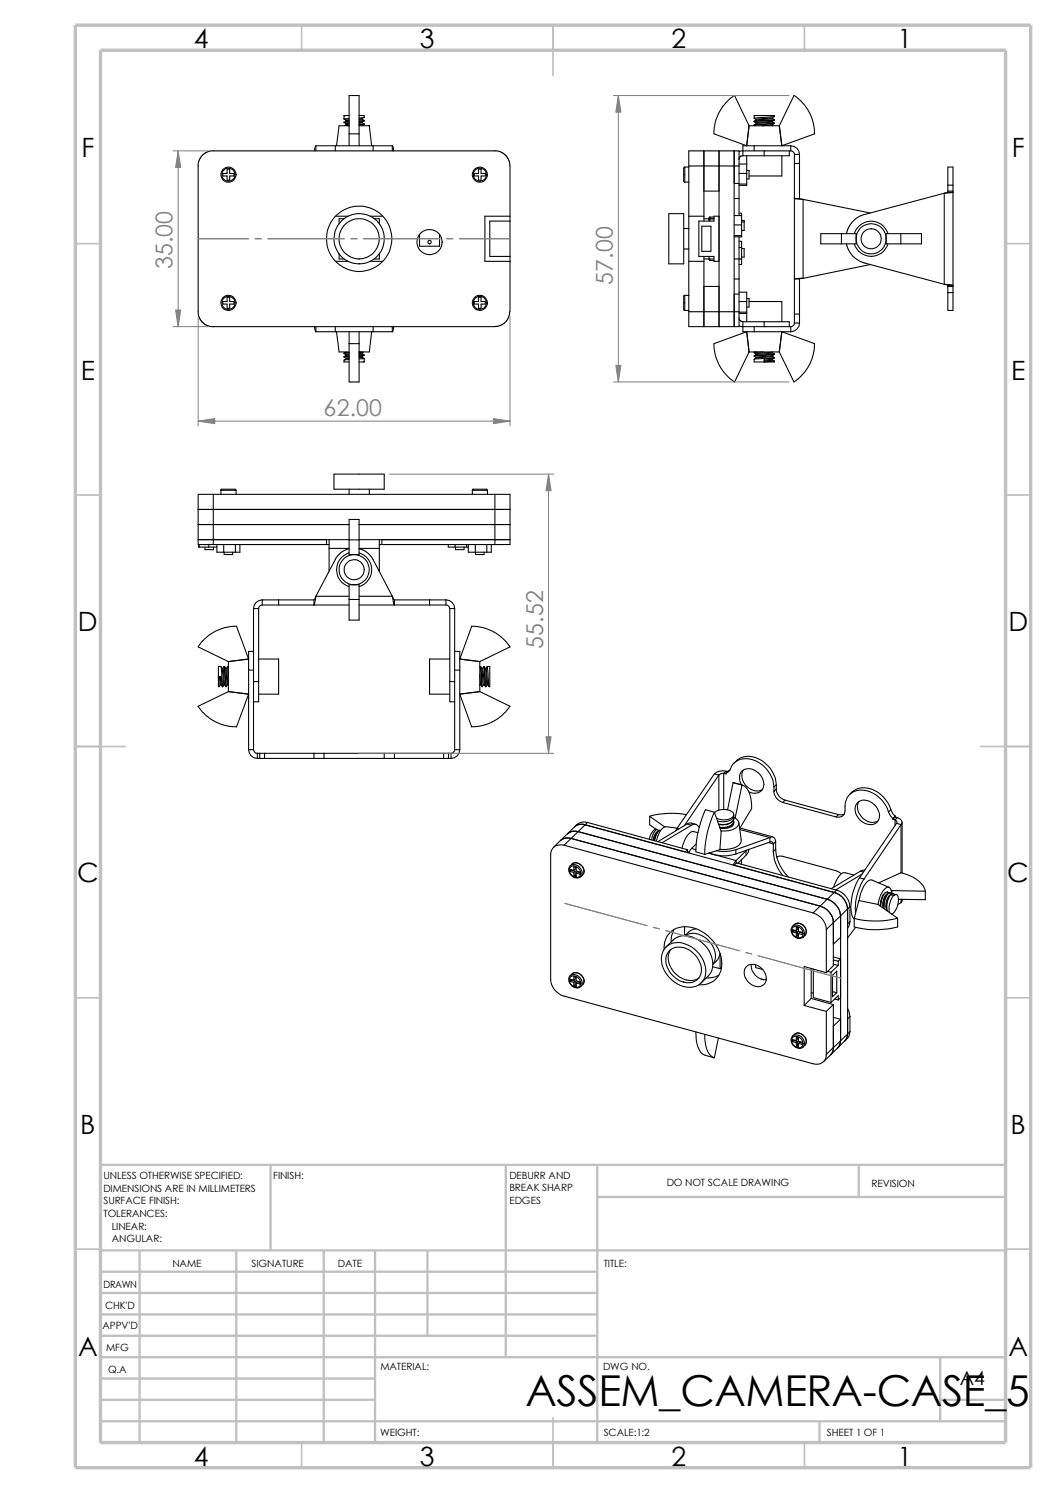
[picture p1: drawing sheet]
<svg xmlns="http://www.w3.org/2000/svg" width="210mm" height="297mm" viewBox="0 0 210 297" stroke-linecap="round" stroke-linejoin="round" font-family="sans-serif">
<g fill="none" stroke="#c0c0c0" stroke-width=".34">
<path d="M60 5v5M110 5v10M160 5v5M15 48.5h5M200 48.5h5M15 98.5h5M200 98.5h5M15 148.5h10M195 148.5h10M15 198.5h5M200 198.5h5M15 248.5h5"/>
<path d="M200 248.5h5M60 287v5M110 282v10M160 287v5"/>
</g>
<g fill="none" stroke="#c0c0c0" stroke-width=".47">
<path d="M53.8 231.7v17.1M100.6 231.7v38.3M118.8 231.7v55.3M118.8 238.1h81.2M170.8 231.7v6.4M200 231.7h-180v55.3M20 248.8h180M20 257.2h98.8M20 253h98.8M27.8 248.8v38.2M47 248.8v38.2M64.4 248.8v38.2"/>
<path d="M74.6 248.8v38.2M85 248.8v16.9M20 265.7h98.8M20 261.5h98.8M20 278.5h54.6M20 274.2h54.6M20 270h180M187 278.5h13M187 270v12.7M20 282.7h180M163 282.7v4.3"/>
</g>
<path d="M15 5h190v287h-190zM20 10h180v277h-180z" fill="none" stroke="#c0c0c0" stroke-width=".68" stroke-linecap="butt"/>
<g fill="none" stroke="#000" stroke-width=".21">
<path d="M157.9 19l2 1.7 1.2 1.9 .7 1.9 .2 2.1-6.5 2.4-.5-4M157.9 19l-2.9 6M39.4 33v29.5l.4 1 .6 .8 1 .6 1 .1M44.3 34.5h.9v-.8h.5v.8h.8v.5h-.8v.9h-.5v-.9h-.9zM62.8 29l-.3 1M62.8 29v1M62.8 29h3.9M66.7 29v1M66.7 29h7.5M68.4 23h.2M68.4 23h1M68.4 23v.7"/>
<path d="M69.4 26.6v-7.6h2v7.6M69.4 23.6l-1 .1 .6 .3M69.4 24.3l-1 .1 .6 .3M69.4 24.7l-.8 .3 .8-.1M69.4 24h-.4l-.4 .3M69.4 23.8l-.6 .1v.2M69.4 24.5l-.6 .1v.2M69.4 24.2l-1 .2M69.4 26.6h2M69.4 26.6v2.4M69.4 25h-.2M69.4 25h-2l-.5 4"/>
<path d="M71.4 25h2M71.4 23h1v.4l-.3 .2v.1M71.4 26.6v2.4M72 23.6l-.6 .1M72 24.3l-.6 .1M72.1 23.7l.3 .3-.3 .3M72.1 24.4l.3 .4M72.1 24.3v.1M72.1 23.7l-.7 .1M72.1 24.4l-.7 .2M72.4 23.4l-1 .1M72.4 24l-1 .2"/>
<path d="M72.4 24l-1 .1M72.4 24.6l-1 .2M72.4 24.8l-.3 .2M72.4 24.8h-1M73.4 25l.5 4M74.2 29v1M74.2 29h3.8M78 29l.3 1M78 29v1M95.2 33.7h.5v.8h.8v.5h-.8v.9h-.5v-.9h-.9v-.5h.9zM98.4 30l1 .1 1 .6 .6 .8 .4 1v29.5M98.4 30h-56.5l-1 .4-.8 .6-.6 1-.1 1"/>
<path d="M136.2 33.2h.8M136.2 36.2h.8M136.2 33.2l-.2 .2v2.7l.2 .1M136.2 33.2v3M137 33h10M137 33v29M137 33v-3h10v3M140 30v14M140 38h3M143 30v35M146 30v35M146 39.5h1"/>
<path d="M146 36.5h1M147 34.5h1.5M147 36.6h1.5M147 32.6h1.5M147 33v3.5M147 36.5v3M147 39.5v3.4M147.7 31l-.5 .1-.3 .7M147.7 31h4.3M148.5 33.9h.5v1.7h-.5M148.5 31v5.9h-1.5M149 25h6"/>
<path d="M149 25l-2.9-6-1.3 .9-1 1.1-.8 1.4-.8 1.9-.2 2.3M149 25l-.5 4-6.5-2.4M150 24.3l.4 .2M150 29h7.3M150 24.1v.1M150 29v1M150 29h-2.3v2M150 24.9l4-.3-.5 .2-1.9 .2M150 23.5l4-.3-.5 .3-3.1 .2M150.4 23.7v.2l-.4 .2M152 30v1M153.6 24.1l-3.1 .3-.5 .4"/>
<path d="M153.6 24.3l.4 .2-3.8 .3h-.2l.1 .2M153.6 23.6l.4 .2-4 .3M153.6 24.1v.2M153.6 24.8v.2M153.6 23.4v.2M153.6 25h.1M153.6 25h-.1M153.6 23.6l-3.2 .3M153.6 24.3l-3.2 .3M154 23.9l-.4 .2M154 23.2v-.2h-4v.5l.4 .2M154 23.8l-.1 .1-3.9 .4"/>
<path d="M154 24.5v.1M155.5 31v4h-6.5M157 30v1h-5M157.3 29a1.73 1.73 0 0 1 1.7 1.7M157.3 30a.72 .72 0 0 1 .7 .7M157.3 30h-9.9l-.4 .2M157.3 29v1M158 39.5l1.7 .2M158 39.5h1M158 30.7v1.8M158 39.5v16M158 32.5h1"/>
<path d="M158 30.7h1M158 32.5v7M159 39.5l.7 .2M159 30.7v1.8M159 32.5v7M159.7 39.7v15.7M159.7 39.7l13.4 2.7M187.8 38.4l-16.7 4.5-.9 .6-1.1 1.1-.5 1-.2 .9M187.8 38.4v18.2M188.5 38.2h1l-1.7 .2M188.5 38.2l-.7 .2M188.5 38v.2"/>
<path d="M188.5 36.8h1M188.5 38h1M188.5 36.8v1.2M188.5 36.8v-3.6h1v3.6M189.5 36.8v1.2M189.5 38v19M44.3 60h.9v-.9h.5v.9h.8v.5h-.8v.8h-.5v-.8h-.9zM66.7 43h2.6M66.7 52h2.6M67.4 50.5v1h1M68.4 43.5h-1v1M73.6 43h2.5"/>
<path d="M73.6 52h2.5M74.4 43.5h1v1M75.4 50.5v1h-1M83.4 46.7v2.3h4v-2.3M95.2 59.1h.5v.9h.8v.5h-.8v.8h-.5v-.8h-.9v-.5h.9zM101.4 43h-5v9h5M101.4 44h-4v7h4M133 42.5h3v10h-3zM136 45.5h1M136 49.5h1M136.2 58.8h.8M136.2 58.8l-.2 .1v2.7l.2 .2"/>
<path d="M136.2 58.8v3M137 43h3M137 52h3M139.6 45h1.8v5h-1.8zM140 51v14M140 43.5h2M140 51.5h2M140 57h3M141 51v.7l.2 .1M141 43.7v.3M141.2 51.5v.3h.8M141.2 43.5v.5"/>
<path d="M141.2 43.2v.3M141.2 43.2h.8M141.2 43.5l-.2 .2M141.2 43.2l-.2 .1v.4M143 43h-1v1h-3v7h3v1h1M146 51.5h1.5M146 46.9h1.5M146 44.7h1.5M146 42.9h1.5M146 55.5h1M146 58.5h1M147 47.1v8.4"/>
<path d="M147 42.4h.5v4.7h-1.5M147 48h.5v4.6h-.5M147 60h1.5M147 58.1h1.5v5.9M147 49.2h.5M147 58.5v3.5M147 55.5v3M147.5 49.4h.5v1.7h-.5M147.5 43.9h.5v.3M147.5 44.2h.5M148 44.2v1.6h-.5M148.5 59.4h.5v1.7h-.5"/>
<path d="M149 60h6.5v4M158 55.5h1M158 55.5v7M159 55.5v7M159.7 55.4l-1.7 .1M159.7 55.4l-.7 .1M167.3 46.5h3v2h-3M167.3 46.5v2M167.3 46.5h-4.1v2h4.1M168.4 48.5l.2 .9 .9 1.4 1.2 1 1.2 .5M169.9 46.5a3.5 3.5 0 0 1 3.3-2.5 3.5 3.5 0 0 1 3.4 2.5M169.9 48.5a3.5 3.5 0 0 0 3.3 2.5 3.5 3.5 0 0 0 3.4-2.5"/>
<path d="M172 52.3l15.8 4.3M173.1 52.6l-13.4 2.8M176.2 47.5h.1M179.2 46.5h4.1v2h-4.1M179.2 46.5h-3v2h3M179.2 46.5v2M187.8 56.6l1.7 .2h-1M187.8 56.6l.7 .2M188.5 57h1M188.5 56.8v.2M188.5 58.2h1M188.5 57v1.2"/>
<path d="M188.5 58.2v3.6h1v-3.6M189.5 57v1.2M62.5 65l.3 1M62.8 65v1M62.8 66h3.9M66.7 65v1M66.7 66h7.5M66.9 66l.5 4h2M68.4 71.7v.3h1M68.4 71h.1M68.8 70.6v.1M68.8 71.2v.2"/>
<path d="M68.8 70.7l-.3 .3 .9-.2M68.8 70l-.3 .2M68.8 71.4l-.3 .2 .9-.1M69.4 68.4v7.6h2v-7.6M69.4 70.2l-1 .2 .4 .2M69.4 70.9l-1 .1 .4 .2M69.4 71.3l-.6 .1M69.4 70.6l-.6 .1M69.4 70.1l-1 .1v.2M69.4 71.2h-.6M69.4 70.4l-.6 .2M69.4 66v2.4"/>
<path d="M69.4 68.4h2M71.4 70.1l.9-.1-.4 .3h-.5M71.4 72h1M71.4 66v2.4M71.9 71l.5 .3-1 .1M71.9 70.3l.5 .3-1 .1M72.1 70.9v.2l-.7 .1M72.1 70.2v.2l-.7 .1M72.2 72h.2M72.3 70.7l-.9 .3M72.4 70.6l-1 .2M72.4 71.3v.7"/>
<path d="M73.4 70h-2h.3M73.9 66l-.5 4M74.2 65v1M74.2 66h3.8M78 65v1M78.3 65l-.3 1M101.4 62l-.2 1.1-.5 .8-.9 .7-1.4 .4h-56M136.2 61.8h.8M137 62h10M142 68.4l6.5-2.4 .5 4-2.9 6-1.7-1.5-1.4-1.9-.8-2zM147 64.9l.4 .1h9.9M147 62.1h1.5"/>
<path d="M147 62.4h1.5M147 62v3h-10v-3M147 63.2l.2 .6 .5 .2M147.7 64v2h2.3M147.7 64h4.3M149 70h6M150 70.2l.4 .2M150 71.5v.5h2M150 66h7.3M150 65v1M150.1 70l-.1 .1M150.4 70.4l-.4 .4 .4 .3"/>
<path d="M150.4 71.1v.1l-.4 .3M150.5 70l-.5 .1M151.8 70l-1.8 .2M152 64v1M152 64h5v1M153.6 70.9l-3.2 .3M153.6 70.2l-3.2 .3M153.6 70.9l.4 .2-4 .4M153.6 70.2l.4 .2-4 .4M153.6 71.6l.4 .2-2 .2M153.6 70.7v.2M153.6 70v.2"/>
<path d="M153.6 71.5l-.1 .2-1.5 .1M153.7 70l-3.3 .4M154 70.5l-.5 .3-3.1 .3M154 71.2l-.4 .3-1.6 .1M154 71.1l-.3 .2-1.7 .1v.6M154 70.4a5.5 5.5 0 0 1-2.5 .3l-1.5 .2M154 71.8v.2h-2M155.5 66l6.5 2.4-.2 2.1-.7 1.9-1.2 1.9-2 1.7-2.9-6zM157.3 65v1M158 64.3a.72 .72 0 0 1-.7 .7M158 62.5v1.8M158 62.5h1"/>
<path d="M158 64.3h1M159 64.3a1.73 1.73 0 0 1-1.7 1.7M159 62.5v1.8M42.4 98.3h-3v10h3M42.4 98.3v10M42.4 98.3h56M46.9 97.5v.8M46.9 97.5l-.1-.2h-2.8l-.1 .2M46.9 97.5h-3v.8M66.4 94.3h10v3h-10zM69.4 97.3v1M73.4 97.3v1"/>
<path d="M93.9 97.5h3M93.9 97.5v.8M96.9 97.5l-.1-.2h-2.8l-.1 .2M96.9 97.5v.8M98.4 98.3v10M98.4 98.3h3v10h-3M39.4 101.3h62M39.4 104.4h30M39.5 108.3v.5h3.6M39.6 108.3v.5M40.8 108.8v.5h1.7v-.5M41.5 108.3v.5"/>
<path d="M42.4 108.3h23M43.1 108.3v1.6h4.6v-1.6M44.5 108.3v1.6M44.6 109.9v.4h1.7v-.4M46.8 108.3v1.6M52.2 119.3a1.73 1.73 0 0 0-1.8 1.8M52.2 119.3v1.1M52.2 119.3h3.2M55.4 119.3h7M55.4 119.3v1.1M62.4 119.3v1.1M62.8 118.6l-.4 1.8"/>
<path d="M62.8 118.6l-.4 .7M62.8 118.6h6.6M64.9 107.4v.9M65.4 109.1h4M65.4 109.1v4.6M65.4 107.4v1.7M69.4 110a3.5 3.5 0 0 0-2.5 3.3 3.5 3.5 0 0 0 2.5 3.4M69.4 107.4v-4.1h2v4.1M69.4 119.3v4.1h2v-4.1M69.4 107.4h-30M69.4 107.4v2.9h2v-2.9M69.4 119.3v-3h2v3"/>
<path d="M69.4 107.4h2M69.4 119.3h2M69.4 109.2l-1.2 .4-1.2 1.2-4.2 7.8M70.4 116.3h.1M71.4 110a3.5 3.5 0 0 1 2.5 3.3 3.5 3.5 0 0 1-2.5 3.4M71.4 109.2l.9 .3 .6 .4 .9 .8 .4 .6M71.4 107.4h30M71.4 118.6h6.6M71.4 109.1h4M74.2 111.3l3.8 7.3M75.4 107.4v1.7M75.4 109.1v4.6"/>
<path d="M75.4 108.3h23M75.9 107.4v.9M78 118.6l.4 1.8M78 118.6l.4 .7M78.4 119.3h7M78.4 119.3v1.1M85.4 119.3v1.1M85.4 119.3h3.3M88.7 119.3a1.73 1.73 0 0 1 1.7 1.8M88.7 119.3v1.1M89.2 108.3v.5h3.9M90.5 108.3v.5"/>
<path d="M90.6 108.8v.5h1.7v-.5M92.8 108.3v.5M93.1 108.3v1.6h4.6v-1.6M94.5 108.3v1.6M94.6 109.9v.4h1.7v-.4M96.8 108.3v1.6M101.4 104.4h-30M40.3 127.4l1.3-1.1 1.5-.8 1.6-.7 2.3-.2 2.4 6.5-4 .5-6-2.9zM43.4 134.6v-2h.5l.4 4 .2-.4M43.4 134.6l.2 2 .2-.4M43.4 134.6h.6l.2 2h.1M43.4 134.6v2h.2"/>
<path d="M43.6 134.6l.2 1.6M43.8 134.6l.1 1.5 .3 .5M43.8 136.2h.2M44 132.6a8.4 8.4 0 0 1 .5 3.5v.1M44.2 133l.2 .1 .3 3.1 .2 .4M44.3 133l.3-.4 .3 3.9 .1 .1M44.5 136.2h.2M44.6 132.6h.1M44.7 132.6l.2 .5 .2 2.7a.67 .67 0 0 1-.1 .8zM44.9 133h.1M45 133l.3-.4 .1 1.8M45 133l.4 3.3"/>
<path d="M45.2 136.2h.2M45.3 132.6h.1M45.4 137.6l4 .5-2.4 6.5-2.4-.3-2-.8-1.7-1.3-1.5-1.7M45.4 132.7v.4M45.4 137.6l-6 2.9M45.4 131.6v6M49.4 136.2h.1M49.4 132.6v.1M49.4 132.9v.2M49.4 133.3v15.8M49.4 133.3h1M50.4 129.6h-1v3.7"/>
<path d="M50.4 121.1v28M50.4 121.1h1M50.4 135.6h1M51.4 135.6v4h-1M51.4 131.1h4v7h-4M51.4 121.1v14.5M52.2 120.4a.72 .72 0 0 0-.8 .7M52.2 120.4h3.2M55.4 120.4h7M62.4 120.4h7M71.4 120.4h7M78.4 120.4h7"/>
<path d="M85.4 120.4h3.3M88.7 120.4a.8 .8 0 0 1 .8 .7M89.5 131.1h-4.1v7h4.1M89.5 121.1h.9M89.5 135.6h.9M89.5 121.1v14.5M89.5 135.6v4h.9M90.4 129.6h1v3.7M90.4 133.3h1M90.4 121.1v28M91.4 132.6v.1M91.4 138.1l4-.5 6 2.9-1.5 1.7-1.7 1.3-2 .8-2.4 .3z"/>
<path d="M91.4 133.3v15.8M93.8 124.6l2.3 .2 1.9 .8 1.9 1.4 1.5 1.7-6 2.9-4-.5zM95.4 132.7l.1-.1 .3 4-.2-.5-.2-1.9M95.4 136.1l.1 .1M95.4 131.6v6M95.5 136.2h.1M95.5 136.2l-.1 .1M95.5 132.6l.1 .1 .3 3.9 .3-.4M95.6 132.6l.2 .4 .4 3.2M95.8 133h.2M95.8 136.6h.1M96 133l.3 3.2 .3 .4"/>
<path d="M96 133l.2-.4 .3 3.7 .1 .3M96.2 136.2h.1M96.2 132.6a5.5 5.5 0 0 1 .3 2.5l.1 1.5 .3-.4M96.3 132.6l.3 .5 .3 3.1M96.5 133h.2M96.9 136.2h.1M96.9 132.6l.3 4-.2-.5-.2-2.7a.67 .67 0 0 1 .1-.8zM96.9 132.6h.5v4h-.2M49.4 149.1a1.73 1.73 0 0 0 1.8 1.8M49.4 149.1h1M50.4 149.1a.72 .72 0 0 0 .8 .8M51.2 149.9v1"/>
<path d="M51.2 149.9h.4M51.2 150.9h.4M51.6 149.9h1M51.6 150.9h1M51.6 149.9v1M52.6 150.9h9.8M52.6 149.9h9.8M52.6 149.9v1M62.4 149.9v1M62.4 149.9h2M62.4 150.9h2M64.4 149.9h12"/>
<path d="M64.4 150.9h12M64.4 149.9v1M76.4 149.9h2M76.4 150.9h2M76.4 149.9v1M78.4 149.9v1M78.4 150.9h9.8M78.4 149.9h9.8M88.2 149.9v1M88.2 149.9h1M88.2 150.9h1M89.2 149.9v1"/>
<path d="M89.2 149.9h.5M89.2 150.9h.5M89.7 149.9v1M90.4 149.1a.72 .72 0 0 1-.7 .8M90.4 149.1h1M91.4 149.1a1.73 1.73 0 0 1-1.7 1.8M142.1 154l.9 .2M142.1 154l-7.4 10.8M143 154.2v7M143 154.2l-6.9 10.1M143.9 153.8l-.5 .1-.4 .3M143.9 153.8v7.2"/>
<path d="M144.4 153.4a2.51 2.51 0 0 0-2.3 .6M144.4 153.8v.2l-.5-.2M144.4 153.4l-.5 .4M144.4 153.4l.3 .1M144.4 153.8l.6-.4a3.4 3.4 0 0 1 4.8-2.2 6.3 6.3 0 0 1 4.1 5.3M145.2 153.2l-.8 .6M145.8 155.7l1.8 .5M145.8 155.7l-1.1 5.4M145.8 155.7h.1M146 151.8a4 4 0 0 1 5.6-.5 6.3 6.3 0 0 1 2.8 4.8M147.5 156.2a1.97 1.97 0 0 1-.3-2.2 1.97 1.97 0 0 1 1.8-1.1 3.2 3.2 0 0 1 2.8 3.6 1.89 1.89 0 0 1-2.9 1M147.8 153.2a2.95 2.95 0 0 0 .6 3.2 2.95 2.95 0 0 0 3.2 .7"/>
<path d="M153.9 157.4a2.45 2.45 0 0 0 1.8 2.2M153.9 156.5v.9M154.4 157a2.45 2.45 0 0 0 1.7 2.2M154.4 156.1l-.5 .4M154.4 157l-.5 .4M154.4 156.1v.9M155.7 159.6l10.6 2.9M156.1 159.2l-.4 .4M156.1 159.2l10.7 2.9M169 158a4 4 0 0 1 5.6-.4 6.8 6.8 0 0 1 2.6 3.5M170.8 159.5a2.98 2.98 0 0 1 4.1 2.3 1.87 1.87 0 0 1-.8 2 1.87 1.87 0 0 1-2.1 0 2.79 2.79 0 0 1-1.5-4zM170.8 159.4a3 3 0 0 0 3.1 4.2l.7-.3"/>
<path d="M111.5 167.2a2.2 2.2 0 0 1 2.1-.4l49.5 13.5a3.7 3.7 0 0 1 2.6 3.3M112.2 168.1l49.5 13.5M112.2 168.1a1.94 1.94 0 0 0-2.7 1.9v24.9a3.6 3.6 0 0 0 2.7 3.3l49.5 13.4a1.92 1.92 0 0 0 2.6-1.8M112.9 165.9a2.2 2.2 0 0 1 2.1-.5l49.5 13.5a3.8 3.8 0 0 1 2.7 3.3M113.4 172.3a1.57 1.57 0 0 1 1.9-.4 1.57 1.57 0 0 1 .8 1.8l-.6 .7M113.4 173.4l.7 .2M113.4 172.3a1.56 1.56 0 0 0 .1 1.7 1.56 1.56 0 0 0 1.6 .6l.4-.2M113.4 172.3a1.55 1.55 0 0 1 1.9 .2 1.55 1.55 0 0 1 .2 1.9M113.4 172.6a1.34 1.34 0 0 1 1.4-.1 1.34 1.34 0 0 1 .7 1.2 1.01 1.01 0 0 1-.8 .9 1.01 1.01 0 0 1-1.1-.6 1.09 1.09 0 0 1-.2-1.4zM113.6 173.1l.8 .3M113.6 173v.1M113.6 173.1l-.2 .3"/>
<path d="M114.1 173.1v-.7l.5 .2v.7l.7 .2v.4l-.7-.2M114.1 173.6v.7M114.1 173.1l-.7-.2v.5M114.3 164.5l-4.2 4.1M114.4 174.1h.2M114.4 172.5v.4l-.3 .2M114.4 173.4v.7M114.4 173.4l-.3 .2M114.4 174.1l-.3 .2M114.6 173.7v.7l-.5-.1M115.3 173.6l-.5-.2-.2 .3M116.4 164.1a2.19 2.19 0 0 0-2.1 .4"/>
<path d="M116.4 164.1l49.5 13.4M116.4 164.1l19.9 5.4 .4-.5M116.4 164.1l-4.2 4M116.8 163.6a2.33 2.33 0 0 0-2.5 .9M116.8 163.6l-.4 .5M116.8 163.6l19.9 5.4M129.2 162.4l3 2.1M129.2 162.4v1.7l1.2 .8M130.7 165.6l-.2 .2M130.8 165h-.3a1.94 1.94 0 0 0-1.3 2M130.9 165.5a1.09 1.09 0 0 0-.9 1.1l-.1 .6M131 165.3l-.4-.3a2.66 2.66 0 0 0-1 2.1"/>
<path d="M131.3 165.2h-.2a2.87 2.87 0 0 0-1 2l.4-1.3M131.3 165.2h.1M131.4 165.2h-.2a2.85 2.85 0 0 0-1 2.1M134.7 164.8l.3 .1M134.7 164.8l-.3 .5M134.7 164.8l-2.4-.3a3.9 3.9 0 0 0-1.8 2.8M136.5 162.1a16.3 16.3 0 0 0-7.3 .3M136.7 163.9l.6-.2 1 .3M136.7 163.9l-5.8 3.5M136.7 163.9l.8 .3M136.7 169v.6M137.1 169.4l-.4 .1"/>
<path d="M137.5 164.2a.99 .99 0 0 1 1.6 .4M137.5 164.2l-5.8 3.4M137.5 168.8l-.5 .9M137.5 168.8l.9 .2M138.5 167.9l-1 .9M138.8 165.7l-.8-.3a2.48 2.48 0 0 0-2 2.2l-.4 1.1M140.9 169.7l5.5 1.5M141.1 169.7a7.8 7.8 0 0 0 5.2 .2M142.1 161.6l-1.8-.5a22.4 22.4 0 0 0-1.9 8.4l1.8 .5M142.1 161.7a2.98 2.98 0 0 1 3.7 0 .96 .96 0 0 1-.9 1.3l-.9 .1-1.5-.3M142.1 161.6l1.3 3.8-.2 3.6-3 1M142.1 161.6a20 20 0 0 0-1.9 8.4"/>
<path d="M142.9 163.9a3.1 3.1 0 0 0 2.8-.5l.2-.5-.1-.3a1.14 1.14 0 0 1 1 .7 1.14 1.14 0 0 1-.2 1.2l-1.2 .6-2 .2M145.8 163.2l.1 .3a2.33 2.33 0 0 1-2.8 1M145.9 163.8v.1M145.9 162.6h.3M145.9 163.5a.96 .96 0 0 1-1 1.2l-.9 .1-.8-.1M145.9 162.1v.2a1.28 1.28 0 0 1-1.4 1.1l-.7 .1-1.1-.2M145.9 162.9a1.34 1.34 0 0 1-1.4 1.1h-1.6M145.9 163.4v.1a2.19 2.19 0 0 1-2.7 1.1M146 172.1l.5-.4 19.9 5.4M146.2 162.6l1.4-6.4a3.2 3.2 0 0 1 1.8 3.1l.1 1.6-2.4 3.9M146.2 162.6v.2M146.3 169l-1.9 .4-1.9-.2"/>
<path d="M146.3 169v.9M146.4 171.2l-.6 .9M146.4 171.2v.5M146.9 163.7l.5 3.3a1.85 1.85 0 0 1-1.8 1.8l-1.3 .2h-1.1M147.1 165l6 1.6M147.2 164.7l6.5 1.8M147.4 171v.9M148.4 169.2l-2 2M148.4 169.2v.9M148.4 170.1l-1.7 1.6M148.5 169.1l-.1 .1M148.9 169l-.1 .4-.4 .7"/>
<path d="M152.8 167.6l1 .3M153.1 166.6l.4-.1 .4 .1 .2 .3 .2 .5M153.1 167.5h.4l.3 .4M153.1 166.6l-6.8 2.4M153.1 166.6v.9M153.1 167.5l-6.8 2.4M153.8 167.9v1.5M153.8 169.4a8.1 8.1 0 0 0 1.9 4.8M154.3 169a8.2 8.2 0 0 0 2.5 5.5M154.3 169l-.5 .4M154.3 167.4l-.5 .5M154.3 167.4v1.6"/>
<path d="M154.5 170.5l.5-.2h.7l10.6 2.9 1 .6M154.6 170.4l-.1 .2M165.9 177.5a3.7 3.7 0 0 1 2.7 3.3M165.9 177.5l-4.2 4.1M166.4 177.1a3.8 3.8 0 0 1 2.6 3.3M166.4 177.1l-.5 .4M166.8 162.1l-.5 .4M167.9 162l-1.1 .1M169.8 174.1l-1.7-.5a1.51 1.51 0 0 0-1.5 1.1l-.8 1.8M170.8 179.2l3.8 .7 3.9 2.8M170.8 179.2l-.9 3.5M170.9 174.6a9.7 9.7 0 0 0-1.3 7.9l.3 .3"/>
<path d="M170.9 174.6l.9 .3M171.1 173.3l.6 .2M171.1 173.3l-5.8 3.5M171.5 173.9l-5.3 3.1M171.8 174.9a11 11 0 0 0-1.7 6.7M172 173.1l-.9 .2M172 173.1h.1M175.6 178l-.3 .8-.2 1.5v-.2M176 177.7a4.4 4.4 0 0 0-.8 2.6M176 177.7l-.6 .9-.4 1.6M176 178.6l-.3 1.1v.8M176.3 178.1l-.3 .5"/>
<path d="M176.4 177.5l.3 .2-.3-.2M176.5 177.9a1.1 1.1 0 0 0-.8 1.1l-.1 .6v1M176.7 178.7l-.3 1.1v.9M176.7 161.5a5.7 5.7 0 0 0-6.4-4.2 3 3 0 0 0-2.2 3.1 2.05 2.05 0 0 1-.5 1.9l-.6 .3-.7-.1M176.7 161.5l.3 .7 .6 .6M176.7 177.6l-.3-.1-.4 .2M176.8 176.5l-3.4-1.4a1.05 1.05 0 0 0-1.3 .7l-.8 1.6-.4 1.8M176.9 178.3l-.3 .5M177 177.6h-.2a3.2 3.2 0 0 0-1.1 2.9l.1 .2M177 177.6h.1M177.1 178.1a2.2 2.2 0 0 0-1 2.3l.3 .7M177.2 161.1l-.5 .4"/>
<path d="M177.2 161.1l.3 .7 .6 .5M177.2 177.1l.2 .1M177.2 177.9v-.2l-.3-.1a3.4 3.4 0 0 0-1 3.2M177.4 177.2v.6l-.1-.3a.78 .78 0 0 0-.3-.9 .78 .78 0 0 0-1 .2l-.8 1.2-.6 2M177.4 177.2l6.6 .1M177.6 177.8h-.2a3.6 3.6 0 0 0-1 3.4M177.6 177.8h.1M177.6 162.8v.2M177.6 163l.4 .1M177.8 178.1a.44 .44 0 0 1 .7 0 3.4 3.4 0 0 1-1.1 3.7h-.1M177.8 178.1a3.7 3.7 0 0 0-.8 3.5M177.9 178.1l-.1-.3h-.3l-.3 .2 .6 .1"/>
<path d="M178 163.1l.4 .3-.1 .4M178 163.1v1.2M178.1 162.3l-.5 .5M178.1 162.6l-.5 .4M178.1 162.6h.4M178.1 162.3v.3M178.2 178l-.4 .1M178.2 177.9h.1M178.3 163.8l.9 .2M178.3 163.8l-7.4 10.8M178.5 162.6l.8 .7 .1 .4-.2 .3M178.5 162.6l-.5 .5"/>
<path d="M179.2 164v9.6M179.2 178.9v.7M179.2 173.6l-4.4 2M179.2 179.6l-.6 .3M179.2 164l-7.4 10.9M179.2 173.6a6.7 6.7 0 0 1 4.7 3.2l.1 .5M179.4 178.9v.4l-.2 .3M179.4 163.6v10.1M184 177.3v1.7l-5.3-.1M113.4 195.2l.7 .2M113.4 194.1a1.55 1.55 0 0 1 1.9 .3 1.55 1.55 0 0 1 .2 1.9M113.4 194.4a1.33 1.33 0 0 1 1.6 .1 1.33 1.33 0 0 1 .3 1.6 1.32 1.32 0 0 1-1.6-.1 1.32 1.32 0 0 1-.3-1.6z"/>
<path d="M113.6 194.9v.1M113.6 195l.8 .2M113.6 195l-.2 .2M113.8 193.7a1.54 1.54 0 0 1 2.3 .8 1.54 1.54 0 0 1-1.3 2.1 1.56 1.56 0 0 1-1.6-1.1 1.56 1.56 0 0 1 .6-1.8zM114.1 195v-.7l.5 .1v.7l.7 .2v.4l-.7-.2M114.1 195.4v.8M114.1 195l-.7-.2v.4M114.4 194.4v.4l-.3 .2M114.4 195.2v.7M114.4 195.9l.2 .1M114.4 195.2l-.3 .2M114.4 195.9l-.3 .3"/>
<path d="M114.6 195.5v.8l-.5-.1M115.3 195.5l-.5-.2-.2 .2M132.1 188.8a4.1 4.1 0 0 1 5.2-4.4 7.8 7.8 0 0 1 6.2 8 4 4 0 0 1-4.5 3.5M132.4 188.5a4 4 0 0 1 5.1-.1 5.7 5.7 0 0 1 2.8 5.8 3.4 3.4 0 0 1-5 1.8 6 6 0 0 1-3.7-6zM132.5 188.4a4.9 4.9 0 0 1 3.3-2.3 5.9 5.9 0 0 1 5.8 6.7 5.5 5.5 0 0 1-2.2 2.7M133 189.3a3.3 3.3 0 0 1 4.6 .1 4.2 4.2 0 0 1 1.6 4.8 2.8 2.8 0 0 1-3.8 1 4.7 4.7 0 0 1-2.9-5zM133.4 188.9a4.1 4.1 0 0 0 1.9 5.5 3.5 3.5 0 0 0 3.7 .2M134.1 184.9l-.1 .1a4.3 4.3 0 0 0-.5 2.4M136.1 184.4v1.7M136.2 186.1a3.9 3.9 0 0 1 5.2 1.5 3.5 3.5 0 0 1 .4 4.2M138.4 184.8a3.2 3.2 0 0 0-2.2 1.3M141.7 192.3l1.5 .4"/>
<path d="M143 194l-.8 .4-1.7 .2M143.2 189.7v.2a3.2 3.2 0 0 1-1.4 2M143.2 189.7v3M143.3 192.6h.2M143.5 192.4l-.3 .3M148.4 192.3a2.33 2.33 0 0 1 3.6 1 1.79 1.79 0 0 1 .4 1.8 1.79 1.79 0 0 1-1.5 1.2 2.89 2.89 0 0 1-2.7-3.6zM149.4 191.9a2.95 2.95 0 0 0 3 3M150.3 191.9v.6l1.4 .4M151.4 194.8l.4 .1M157.6 184.4a1.54 1.54 0 0 0 .2 1.8 1.54 1.54 0 0 0 1.9 .2M157.6 184.3a1.52 1.52 0 0 1 2.2-.1 1.52 1.52 0 0 1-.1 2.2M157.6 185.4l.8 .2"/>
<path d="M157.6 184.3a1.56 1.56 0 0 1 1.9 .2 1.56 1.56 0 0 1 .2 1.9M157.6 184.6a1.3 1.3 0 0 1 1.7 .2 1.3 1.3 0 0 1 0 1.7 1.41 1.41 0 0 1-1.4-.4 1.41 1.41 0 0 1-.3-1.5zM157.9 185v.2M157.9 185.2l.7 .2M157.9 185.2l-.3 .2M158.4 185.2v-.8l.4 .1v.8l.8 .2v.4l-.8-.2M158.4 185.6v.7M158.4 185.2l-.8-.2v.4M158.6 184.5v.4l-.2 .3M158.6 185.4v.7M158.6 186.1h.2M158.6 185.4l-.2 .2"/>
<path d="M158.6 186.1l-.2 .2M158.8 185.7v.7l-.4-.1M159.6 185.6l-.6-.1-.2 .2M159.7 186.4h.1M161.3 198.6l-1.4 1.4M161.3 192.7v5.9M161.3 198.6l4.4 1.3M161.3 197.5l.5 .1M161.7 181.6a3.7 3.7 0 0 1 2.6 3.3M161.8 192.8v5.7l3.5 .9M164.3 193.5l-4.4-1.2v7.7M164.3 184.9v8.6"/>
<path d="M164.6 193.3l.7 .1M165.3 193.4v6M165.6 194l.8-.8v4.3l-.8 .8zM165.6 197.3l.8 .2M165.7 183.6l-1.4 1.3M165.7 183.6v8.5l-1.4 1.4M165.7 199.9v8.5M165.7 199.9l-1.4 1.3M165.7 190.4l1.5 .4-.5 .4M165.7 191.8l1 .3M165.7 191l1 .2M166 198.8l.7 .1"/>
<path d="M166.7 191.2v.9M166.7 198.9v-.8l-1.4 1.3M166.7 192.1l-1.4 1.3M167.2 182.2v24.9M167.2 182.2l-1.5 1.4M167.2 186.5l-1.5 1.3M167.2 198.5l-.5 .4M168.6 180.8v24.9M168.6 180.8l-1.4 1.4M169 183.3l-.2 1-.2 .4M169 180.4l-.4 .4M169 183.3l-.4 .5"/>
<path d="M169 180.4v2.9M170.1 184.5l-1.5 2.1M176.3 180.6v.1M178.5 182.7v1.7a17 17 0 0 1-8.6 0v-1.7M178.5 182.7a17.6 17.6 0 0 1-8.6 0M138.4 205.3v.8a4.5 4.5 0 0 0 1.5 3.7l2.1 .6M140.2 205.8l.1 1.5a3.4 3.4 0 0 0 1.8 3.1M142.9 206.5l-.8 3.9M157.6 206.1a1.56 1.56 0 0 1 2-.3 1.56 1.56 0 0 1 .6 2 1.54 1.54 0 0 1-2.1 .5 1.54 1.54 0 0 1-.5-2.1zM157.6 207.2l.8 .2M157.6 206.1a1.56 1.56 0 0 1 1.9 .3 1.56 1.56 0 0 1 .2 1.9M157.6 206.4a1.36 1.36 0 0 1 1.6 .2 1.36 1.36 0 0 1 .4 1.6 1.35 1.35 0 0 1-1.7-.2 1.35 1.35 0 0 1-.3-1.6z"/>
<path d="M157.9 207l.7 .2M157.9 206.9v.1M157.9 207l-.3 .2M158.4 207v-.7l.4 .1v.7l.8 .2v.5l-.8-.2M158.4 207l-.8-.2v.4M158.4 207.4v.8M158.6 207.9l.2 .1M158.6 206.3v.5l-.2 .2M158.6 207.2v.7M158.6 207.2l-.2 .2M158.6 207.9l-.2 .3M158.8 207.6v.7l-.4-.1"/>
<path d="M159.6 207.5l-.6-.2-.2 .3M159.9 200l4.4 1.2M164.3 201.2v8.6M165.7 208.4a1.72 1.72 0 0 1-.5 1.4M165.7 208.4l-1.4 1.4M165.7 202.4l1.5 .4-1.5 1.3M166.6 208.5l-2.8 2.7M167.2 207.1a1.91 1.91 0 0 1-.6 1.4M167.2 207.1l-1.5 1.3M168.6 205.7a1.9 1.9 0 0 1-.6 1.4M168.6 200.7l.4 1.5M168.6 205.7l-1.4 1.4"/>
<path d="M169 205.2a1.7 1.7 0 0 1-.6 1.4l-1.8 1.9M169 202.2v3M169 202.2l-.4 .5M169 205.2l-.4 .5"/>
<circle cx="45.4" cy="34.7" r="1.3"/>
<circle cx="45.4" cy="34.8" r="1.51"/>
<circle cx="95.4" cy="34.7" r="1.3"/>
<circle cx="95.4" cy="34.8" r="1.51"/>
<circle cx="71.4" cy="47.5" r="5"/>
<circle cx="71.4" cy="47.5" r="4"/>
<circle cx="71.4" cy="47.5" r="6.5"/>
<circle cx="85.4" cy="48.2" r=".35"/>
<circle cx="85.4" cy="48.2" r="2.5"/>
<circle cx="173.2" cy="47.5" r="2.99"/>
<circle cx="173.3" cy="47.5" r="2"/>
<circle cx="45.4" cy="60.3" r="1.3"/>
<circle cx="45.4" cy="60.2" r="1.51"/>
<circle cx="95.4" cy="60.3" r="1.3"/>
<circle cx="95.4" cy="60.2" r="1.51"/>
<circle cx="70.4" cy="113.3" r="2"/>
<circle cx="70.4" cy="113.3" r="2.99"/>
</g>
<g fill="none" stroke="#808080" stroke-width=".2">
<path d="M122 19h34.9M123 19v57M34.4 30h7M35.4 30v35M39.4 47.5h10M50.7 47.5h1.3M53.3 47.5h15.2M69.8 47.5h1.2M72.3 47.5h15.2M88.8 47.5h1.3M91.4 47.5h10M34.4 65h7"/>
<path d="M39.4 63v21.8M101.4 63v21.8M122 76h34.9M39.4 83.8h62M77.4 94.3h32.7M109.1 94.3v55.6M71.4 149.9h38.7M112.3 179.7l16.4 4.4M129.9 184.5l1.2 .3M132.4 185.1l14.7 4M148.3 189.5l1.2 .3M150.7 190.1l16.5 4.5"/>
</g>
<g fill="#808080" stroke="#808080" stroke-width=".2">
<path d="M35.4 30l.5 3.3h-1z"/>
<path d="M34.9 61.7h1l-.5 3.3z"/>
<path d="M39.4 83.8l3.3-.5v1z"/>
<path d="M98.1 83.3l3.3 .5-3.3 .5z"/>
<path d="M123 19l.5 3.3h-1z"/>
<path d="M122.5 72.7h1l-.5 3.3z"/>
<path d="M109.1 94.3l.5 3.3h-1z"/>
<path d="M108.6 146.6h1l-.5 3.3z"/>
</g>
<text font-size="8.5" x="104.5" y="279.7">ASSEM_CAMERA-CASE_5</text>
<g font-size="5.3">
<text x="38.5" y="9.6">4</text>
<text x="83.5" y="9.6">3</text>
<text x="133.5" y="9.6">2</text>
<text x="178.5" y="9.6">1</text>
<text x="16.2" y="31.3">F</text>
<text x="201.2" y="31.3">F</text>
<text x="16" y="75.6">E</text>
<text x="201.1" y="75.6">E</text>
<text x="15.5" y="125.6">D</text>
<text x="200.6" y="125.6">D</text>
<text x="15.3" y="175.6">C</text>
<text x="200.3" y="175.6">C</text>
<text x="16" y="225.6">B</text>
<text x="201" y="225.6">B</text>
<text x="15.5" y="269.8">A</text>
<text x="200.5" y="269.8">A</text>
<text x="38.5" y="291.6">4</text>
<text x="83.5" y="291.6">3</text>
<text x="133.5" y="291.6">2</text>
<text x="178.5" y="291.6">1</text>
</g>
<g font-size="4.6" fill="#808080">
<text x="34.3" y="53.6" transform="rotate(-90 34.3 53.6)">35.00</text>
<text x="121.9" y="56.7" transform="rotate(-90 121.9 56.7)">57.00</text>
<text x="64.4" y="82.8">62.00</text>
<text x="108" y="129.1" transform="rotate(-90 108 129.1)">55.52</text>
</g>
<text font-size="3.9" x="190.9" y="275.5">A4</text>
<g font-size="2">
<text x="20.6" y="234.6">UNLESS OTHERWISE SPECIFIED:</text>
<text x="20.6" y="237.1">DIMENSIONS ARE IN MILLIMETERS</text>
<text x="20.6" y="239.6">SURFACE FINISH:</text>
<text x="54.4" y="234.6">FINISH:</text>
<text x="101.3" y="239.5">EDGES</text>
<text x="101.3" y="234.5">DEBURR AND</text>
<text x="101.3" y="237">BREAK SHARP</text>
<text x="132.6" y="236">DO NOT SCALE DRAWING</text>
<text x="173.3" y="236.2">REVISION</text>
<text x="20.6" y="242.1">TOLERANCES:</text>
<text x="22.2" y="244.6">LINEAR:</text>
<text x="22.2" y="247.1">ANGULAR:</text>
<text x="50" y="252">SIGNATURE</text>
<text x="67.2" y="252">DATE</text>
<text x="120.1" y="252">TITLE:</text>
<text x="20.6" y="256.2">DRAWN</text>
<text x="34.3" y="252.1">NAME</text>
<text x="20.9" y="260.4">CHK'D</text>
<text x="20.4" y="264.5">APPV'D</text>
<text x="21.1" y="268.8">MFG</text>
<text x="21.5" y="273.1">Q.A</text>
<text x="75.6" y="272.5">MATERIAL:</text>
<text x="119.9" y="272.5">DWG NO.</text>
<text x="75.6" y="285.6">WEIGHT:</text>
<text x="120.1" y="285.6">SCALE:1:2</text>
<text x="164.5" y="285.6">SHEET 1 OF 1</text>
</g>
</svg>
